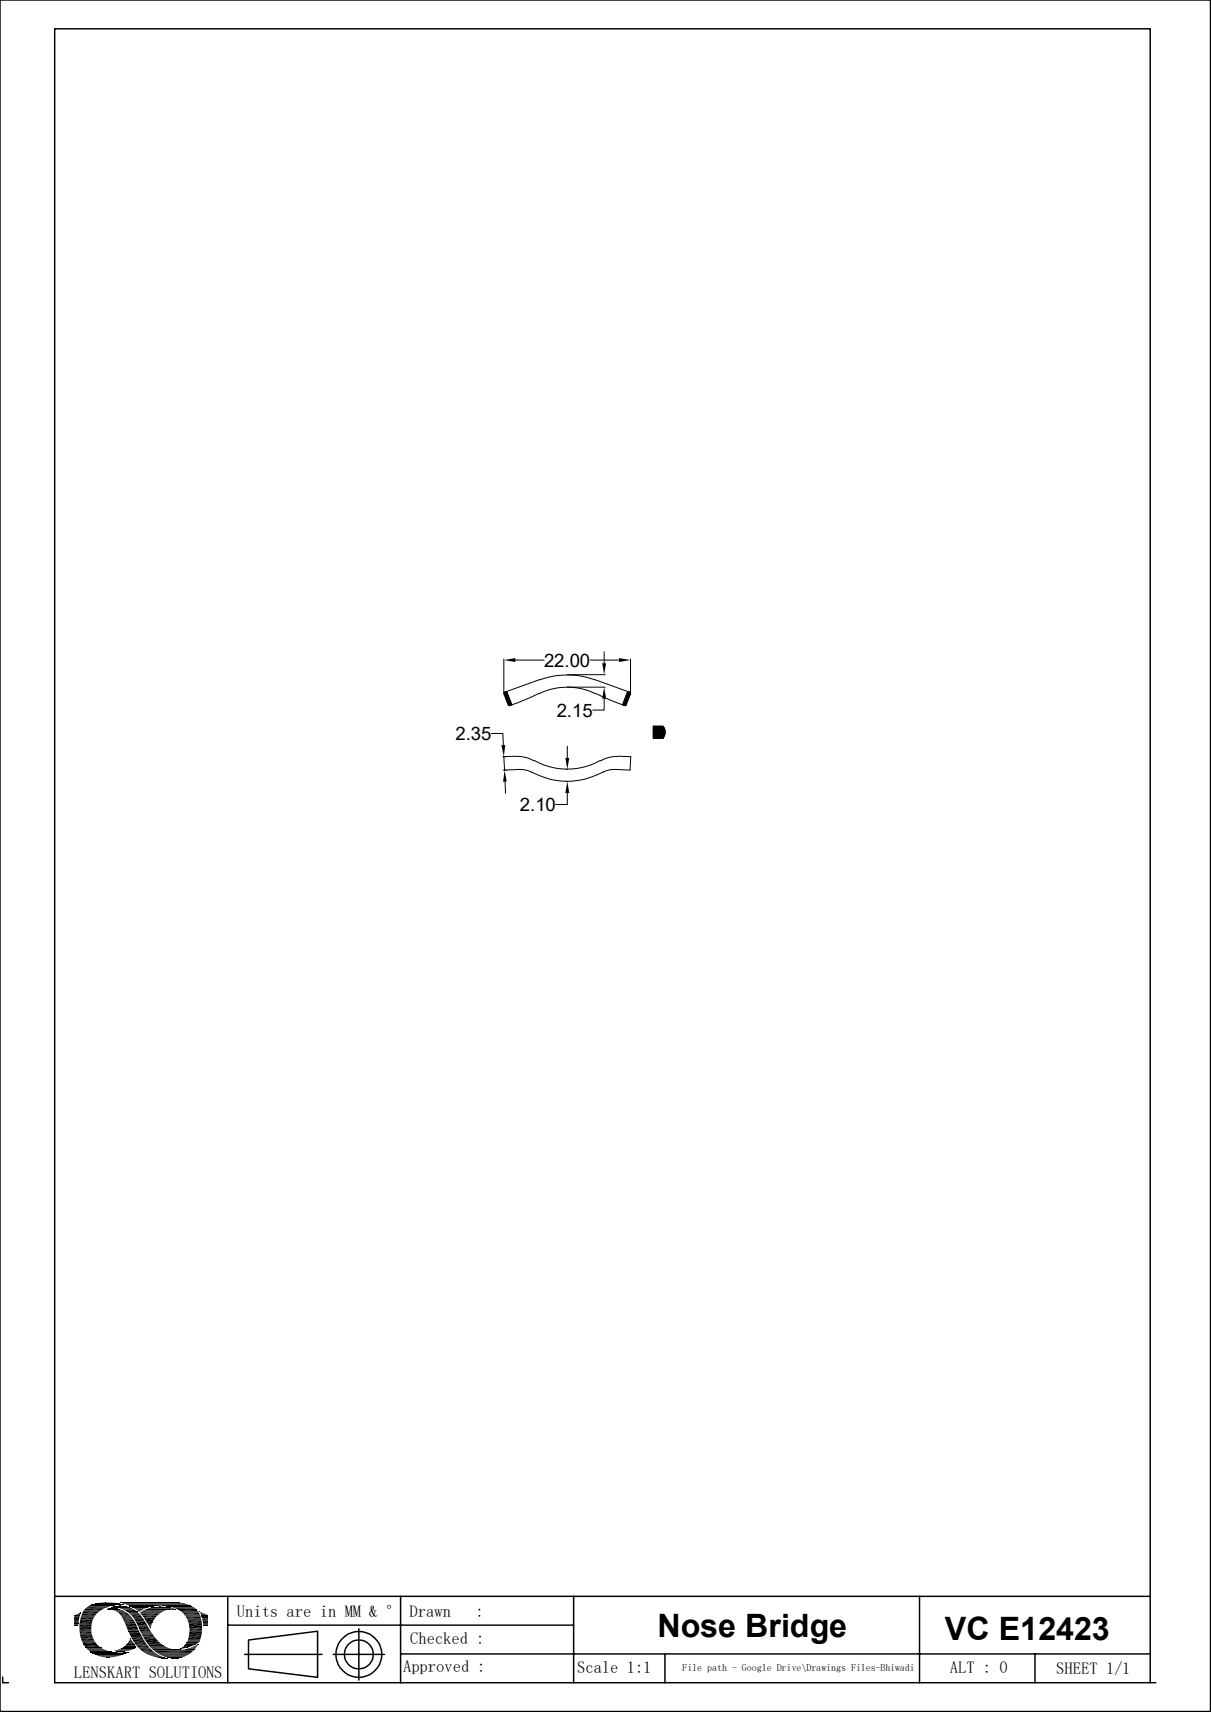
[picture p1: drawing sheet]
<svg xmlns="http://www.w3.org/2000/svg" width="210mm" height="297mm" viewBox="0 0 210 297" stroke-linecap="round" stroke-linejoin="round" font-family="sans-serif">
<g fill="none" stroke="#000" stroke-width=".17">
<path d="M87.4 114.3v5.9M87.7 120l-.3 .3M89.4 114.5h5M93.6 117.9a13.9 13.9 0 0 1 9.6 0M93.6 117.9l-6.1 2.2M98.4 117.1h6.5M98.4 119.2h6.5M102.4 114.5h5M103.1 117.9l6.1 2.2 .1 .2M104.8 113.1v2M109.1 120l.3 .3M109.3 114.3v5.9"/>
<path d="M85.2 127.3h2l.1 2M87.2 131.3h.5M87.3 133.6h.5M87.4 120.4l.7 1.9M87.4 120.4l.5-.4 .9 2.3M87.5 120.1l-.1 .2M87.6 135.6l.1 2M88 120.1l-.5 .5M88 120.3l-.5 .5M88.1 120.5l-.5 .4M88.1 120.6l-.4 .5M88.1 122.3l.2 .1"/>
<path d="M88.2 120.8l-.5 .4M88.3 120.9l-.5 .5M88.3 121.1l-.5 .5M88.4 121.3l-.5 .5M88.4 121.5l-.4 .4M88.5 121.6l-.4 .4M88.6 121.8l-.5 .4M88.6 121.9l-.4 .5M88.7 122.1l-.4 .4M88.8 122.3l-.2 .1M89.5 131.2l1.6 .2 1.5 .6M89.5 131.2l-2.1 .1 .1 2.3 2.8-.1"/>
<path d="M90.3 133.5l.9 .1 .9 .3M92.1 133.9a12.7 12.7 0 0 0 12.5 0M92.6 131.9a11.6 11.6 0 0 0 11.5 0M93.4 120.3l-2.5 1.2-2.6 .9M93.5 120.4a11.1 11.1 0 0 1 9.8 0M98.2 133.5h.1M98.2 135.6h.1M98.4 137.6v2h-2M98.4 129.5v2M103.3 120.3l2.5 1.2 2.6 .9M104.8 121.2v2h-2M106.5 133.5l-1 .1-.9 .3"/>
<path d="M107.3 131.2l-1.6 .2-1.5 .6M107.3 131.2l2.1 .1-.1 2.3-2.8-.1M108 122.3l.1 .1M108 122.1l.4 .4M108.1 121.9l.4 .5M108.2 121.8l.4 .4M108.2 121.6l.5 .4M108.3 121.5l.5 .4M108.3 121.3l.5 .5M108.4 121.1l.5 .5M108.5 120.9l.4 .5M108.5 120.8l.5 .4"/>
<path d="M108.6 122.3l-.2 .1M108.6 120.6l.5 .5M108.7 120.5l.4 .4M108.7 120.3l.5 .5M108.8 120.1l.5 .5M109.3 120.4l-.5-.4-.9 2.3M109.3 120.4l-.7 1.9M113.3 126h1.7a1.66 1.66 0 0 1 0 2.1h-1.7zM113.3 126h.1M113.5 126l-.2 .2M113.7 126l-.4 .4M113.8 126l-.5 .6"/>
<path d="M114 126l-.7 .7M114.2 126l-.9 .9M114.4 126l-1.1 1.1M114.6 126l-1.3 1.3M114.7 126l-1.4 1.4M114.9 126l-1.6 1.6M115 126l-1.7 1.8M115.1 126.2l-1.8 1.8M115.1 127.9l-.2 .2M115.2 126.2l-1.9 1.9M115.2 126.4l-1.7 1.7M115.3 126.5l-1.6 1.6"/>
<path d="M115.3 127.6l-.5 .5M115.3 126.6l-1.4 1.5M115.4 126.8l-1.4 1.3M115.4 126.9l-1.2 1.2M115.4 127.1l-1 1M115.4 127.3l-.8 .8M14.3 279.9h2.5M14.5 279.4h3M14.9 279h3.4M15.2 278.7h3.9M15.4 278.6h4.1M15.5 278.5h4.2"/>
<path d="M15.9 278.4h5.5M15.9 278.4h5.4M16 278.3h5.2M16.2 278.3h4.8M16.4 278.2h4.3M16.6 278.2h3.9M17 278.1h3.1M17.1 278.1h2.9M18.5 279.2h2.2M18.7 279.2h2.1M19.3 278.8h3.1M19.3 278.8h3"/>
<path d="M19.3 278.8h3.2M19.4 278.7h2.7M19.7 278.7h2.2M20.1 278.5h-4.5M20.1 278.9h2.7M20.8 279h2M20.8 279.1h2.4M20.9 278h9.8M20.9 278h10.3M20.9 278.1h10.6M21.1 278.1h10.9M21.1 278.4h-5.4"/>
<path d="M21.4 278.2h10.8M21.5 278.3h10.9M21.8 278.3h10.7M21.8 278.4h10.9M22 278.4h10.9M22.1 278.5h11M22.4 278.6h10.7M22.4 278.6h5M22.5 278.6h4.4M22.5 278.7h4.2M22.8 278.8h3.2M23 278.9h2.6"/>
<path d="M23.2 279h2.2M24.3 279.8h3.7M24.3 279.8h3.6M24.3 279.9h3.5M24.4 279.7h3.8M24.6 279.6h3.6M24.6 279.5h4M24.8 279.4h3.9M24.9 279.3h4.2M25.2 279.2h4.2M25.5 279.1h4.8M25.7 278.8l-2.8 .1"/>
<path d="M25.7 279h4.4M25.8 279h4.2M26.1 278.9h3.6M26.3 278.9h3.2M26.6 278.8h2.6M26.8 278.8h2.2M28.2 278.6h5M28.9 278.6h4.3M28.9 278.7h4.5M29.6 278.8h4M29.9 278.9h3.8M30.2 279h3.7"/>
<path d="M30.4 279.2h-5.1M30.6 279.1h3.4M30.7 279.2h3.4M31.4 279.7h3.1M31.6 279.8h2.9M13.8 282.3h2M13.8 282.8h2M13.8 283h2M13.8 283.1h2M13.8 283.5h2.1M13.9 281h2.2M14 280.5h2.4"/>
<path d="M14 284.2h2.2M14.2 284.7h2.2M14.5 285.3h2.3M14.9 285.8h2.6M14.9 285.9h2.7M14.9 285.9h2.8M15 286h2.8M15.1 286.1h3M15.2 286.3h3.3M15.4 286.4h3.1M15.5 286.4h3.5M15.6 286.6h3.8"/>
<path d="M15.7 286.6h3.7M15.7 286.6h4.2M15.8 286.7h4.4M15.8 286.7h5.3M15.9 286.8h6.2M16.1 286.9h5.8M16.1 286.9h5.7M16.2 287h5.5M16.4 287h5.1M16.5 287.1h4.8M16.6 287.1h4.5M16.9 287.3h4"/>
<path d="M17.2 287.3h3.2M17.4 287.4h2.9M19.8 286.4h2.7M19.8 286.4h2.4M20 286.3h2.6M20.2 286.2h2.7M20.6 286.2h2.5M20.7 286.1h2.6M21 286h2.4M21 285.9h2.6M21.4 285.7h2.2M21.5 285.7h2.1"/>
<path d="M21.5 285.6h2.1M23.6 285.8h-2.3M24.6 280.2h2.7M24.9 280.6h2.1M25 286.8h2.1M25.6 287.1h2M25.6 285.2h2.4M25.9 285.5h2.5M25.9 285.6h2.7M26 285.7h2.8M26.1 285.8h3M26.2 285.9h3.1"/>
<path d="M26.3 286h3.3M26.4 286.1h3.4M26.4 286.1h3.7M26.5 286.2h4.1M26.5 286.2h4.7M26.6 286.3h7.1M26.6 286.3h7M27.1 286.7h6.1M27.3 286.9h5.7M27.5 286.9h5.4M27.5 287h5.4M27.7 287.1h5"/>
<path d="M28 287.2h4.4M28.3 287.3h3.9M28.5 287.5h3.5M29 287.5h2.6M29.1 287.6h2.5M31.2 286.2h2.5M31.9 280.1h2.7M32 280.2h2.7M32 280.3h2.7M32.1 280.4h2.7M32.2 280.4h2.6M32.2 280.5h2.6"/>
<path d="M32.4 280.9h2.5M32.4 284.8h2.2M32.4 284.9h2.2M32.4 284.9h2.1M32.4 285h2.1M32.5 284.7h2.2M32.6 284.6h2.1M32.6 284.7h2.1M32.6 284.5h2.1M32.7 281.5h2.3M32.7 283.9h2.2M32.9 282.5h2.2"/>
</g>
<g fill="#000">
<path d="M87.4 114.5l2-.3v.7zM104.4 115.1h.7l-.3 2zM107.4 114.2l1.9 .3-1.9 .4zM87 129.3l.6-.1-.2 2.1zM87.5 133.6l.4 2h-.7zM98 131.5h.7l-.3 2zM98.4 135.6l.3 2h-.7zM104.8 119.2l.3 2h-.7zM13.4 280l.4-.1 .1 .1zM13.8 279.9h.2l-.1 .1zM13.8 279.9h.2zM17.8 278h1.6z"/>
<path d="M18.2 278h1.2zM18.6 279.1h2zM18.7 279.1h1.9zM18.8 279.1h1.7zM18.8 279.1h1.6zM18.9 279.1h1.5zM19 279.1h1zM18.9 279.1h1.2zM19 279.1h1.1zM19.1 279.1h.9zM19.1 279.2l1.9 .1zM19.1 279.1h.8z"/>
<path d="M19.3 279.1h.6zM19.5 279.3l1.8 .1zM19.3 279.1h.5zM19.6 279l.2 .1zM19.6 279h.1zM19.7 279.4h1.6zM19.9 279.4l1.7 .2h-1.4zM19.9 279.4h1.4l.3 .2zM20 278.7h1.8zM20 278.7h1.7zM20.1 278.6l1.6 .1zM20.2 279.6l1.7 .1h-1.5z"/>
<path d="M20.2 279.6h1.4l.3 .1zM20.1 278.6h1.4zM20.4 278.6h1.1zM20.4 279.7l1.6 .1zM20.5 279.8l1.8 .2h-1.5zM20.5 279.8h1.5l.3 .2zM20.7 278.6h.3zM20.4 278.6h.8zM20.7 278.6h.5zM21.1 278.4h.3zM21.3 279.2h1.9zM22 279.5l1.8 .1z"/>
<path d="M22.1 279.6h1.7zM22.1 279.6l1.8 .1zM22.2 279.7l1.9 .2h-1.7zM22.2 279.7h1.7l.2 .2zM22.4 279.9l1.9 .2h-1.7zM22.4 279.9h1.7l.2 .2zM23.2 279h1.9zM23.3 279l1.8 .1zM23.4 279.1h1.6zM23.4 279.1h1.7zM23.5 279.1h1.4zM23.5 279.1h1.5z"/>
<path d="M23.5 279.1l1.3 .1zM23.6 279.2l.9 .2h-.7zM23.6 279.2h1.2l-.3 .2zM23.8 279.4h.6zM23.8 279.4h.7zM23.9 279.4l.4 .2zM23.9 279.4h.5l-.1 .2zM24.1 279.6l.1 .1zM24.1 279.6h.2zM27.1 278.8h1.9zM27.1 278.8h1.8zM27.7 278.8h1.2z"/>
<path d="M27.7 278.8h.7zM29.9 279.2h.5zM30 279.2h.4zM30.3 279.2h.1zM30.4 278h.2zM34.7 279.7h.1zM34.7 279.7l.4 .1h-.4zM34.7 279.7l.4 .1zM34.7 279.8l.8 .2h-.7zM34.7 279.8l.8 .2zM34.8 280l1.1 .1h-1.1zM34.8 280h.7l.4 .1z"/>
<path d="M12.9 280.2h.9zM12.9 280.2l.9 .1zM12.9 280.3l.9 .1h-.9zM12.9 280.3h.9v.1zM12.9 280.4l.8 .4h-.8zM12.9 280.4h.9l-.1 .4zM12.9 280.8h.8zM12.9 280.8l.7 .5h-.7zM12.9 280.8h.8l-.1 .5zM12.9 281.3l.7 .4h-.7zM12.9 281.3h.7v.4zM12.9 281.7h.7z"/>
<path d="M12.9 281.7l.7 .2h-.7zM12.9 281.7h.7v.2zM12.9 281.9h.7zM12.9 281.9h.6zM12.9 281.9l.6 .1zM13 280.2h.9zM13.2 280.1l.7 .1zM13.2 280.1h.7zM13.4 280h.5zM13.8 282.3l2 .4h-2zM13.8 282.3h2v.4zM17.8 287.4l1.8 .1z"/>
<path d="M17.8 287.4h1.9zM17.9 287.5h1.1zM17.9 287.5h1.7zM18.4 287.5h.6zM18.6 287.5h.4zM19.9 286.4l1.9 .1zM19.9 286.4h2zM20.1 286.5h1.4zM20.1 286.5h1.7zM20.2 286.5h1.1zM20.2 286.5h1.3zM20.5 286.5h.7z"/>
<path d="M20.5 286.5h.8zM20.8 280l1.7 .2h-1.5zM20.8 280h1.5l.2 .2zM20.8 286.5h.3zM20.8 286.5h.4zM20.9 286.5h.2zM21 280.2l1.7 .3h-1.6zM21 280.2h1.5l.2 .3zM21.1 280.5h1.7zM21.2 280.5l1.7 .2h-1.7zM21.2 280.5h1.6l.1 .2zM21.2 280.7l1.8 .1h-1.7z"/>
<path d="M21.2 280.7h1.7l.1 .1zM21.3 280.8l1.8 .2h-1.7zM21.3 280.8h1.7l.1 .2zM21.4 281l1.8 .1zM21.4 281.1l1.9 .2h-1.8zM21.4 281.1h1.8l.1 .2zM21.1 286.7h1zM21.4 286.7h.8zM21.5 286.7h.7zM21.5 281.3l1.9 .1zM21.6 281.4l1.9 .3h-1.8zM21.6 281.4h1.8l.1 .3z"/>
<path d="M21.6 285.6l2 .1zM21.6 285.6h1.9zM21.7 281.7l2 .5h-1.8zM21.7 281.7h1.8l.2 .5zM21.7 285.5l1.8 .1zM21.7 286.7h.5zM21.7 285.5h1.8zM21.8 285.5h1.7zM21.8 286.7h.4zM21.9 286.7h.3zM21.9 282.2l2.1 .5h-1.9zM21.9 282.2h1.8l.3 .5z"/>
<path d="M21.9 285.3h1.4zM21.9 285.3l1.6 .2h-1.7zM21.9 285.3h1.4l.2 .2zM22.1 286.6h.2zM22.1 282.7l1.9 .1zM22.1 286.6h.3zM22.2 282.8l1.9 .1zM22.2 282.9l1.9 .1zM22.2 284.9l.9 .1zM22.2 285l1.1 .3h-1.4zM22.2 285h.9l.2 .3zM22.3 283h1.8z"/>
<path d="M22.3 283l1.9 .2h-1.8zM22.3 283h1.8l.1 .2zM22.4 283.2l2.3 .9h-1.9zM22.4 283.2h1.8l.5 .9zM22.4 284.7l.7 .2h-.9zM22.4 284.7h.5l.2 .2zM22.5 284.6l.4 .1h-.5zM22.5 284.6h.3l.1 .1zM22.6 284.4h.1zM22.6 284.4l.2 .2h-.3zM22.6 284.4l.2 .2zM22.6 280.1l1.9 .2h-1.6z"/>
<path d="M22.6 280.1h1.7l.2 .2zM22.9 280.3l1.8 .4h-1.5zM22.9 280.3h1.6l.2 .4zM23.2 280.7l1.6 .1zM23.2 280.8l1.9 .4h-1.6zM23.2 280.8h1.6l.3 .4zM23.5 281.2l1.6 .1zM23.5 281.3l2 .7h-1.6zM23.5 281.3h1.6l.4 .7zM23.9 282l1.7 .2h-1.6zM23.9 282h1.6l.1 .2zM24 282.2l1.9 .5h-1.7z"/>
<path d="M24 282.2h1.6l.3 .5zM24.2 282.7l1.9 .3h-1.8zM24.2 282.7h1.7l.2 .3zM24.3 283l1.9 .1zM24.4 283.1l1.8 .1zM24.4 283.2l1.9 .1zM24.5 283.3h1.8zM24.5 283.3l1.9 .1zM24.6 283.4l1.9 .1h-1.9zM24.6 283.4h1.8l.1 .1zM24.6 283.5l1.9 .1zM24.9 280.6l2 .1z"/>
<path d="M25 280.7l1.6 .4h-1.4zM25 280.7h1.9l-.3 .4zM25.1 284.4l2.5 .5h-2.2zM25.1 284.4h2l.5 .5zM25.2 281.1l1.2 .4h-.9zM25.2 281.1h1.4l-.2 .4zM25.3 286.9l2 .1h-1.7zM25.3 286.9h1.8l.2 .1zM25.5 281.5h.9zM25.5 281.5l.7 .4h-.5zM25.5 281.5h.9l-.2 .4zM25.7 281.9l.5 .2h-.4z"/>
<path d="M25.7 281.9h.5v.2zM25.8 282.1l.4 .1h-.3zM25.8 282.1h.4v.1zM25.9 282.2l.3 .3zM25.9 282.2h.3v.3zM26.1 282.5l.1 .1zM26.1 287.2l1.7 .1zM26.3 287.3l1.9 .2h-1.2zM26.3 287.3h1.5l.4 .2zM27 287.5h1.3zM27.1 287.5l1.4 .1zM27.6 287.6h1z"/>
<path d="M27.6 287.6l1.1 .1zM27.8 287.7h1.1zM28 287.7h.9zM28.1 287.7h.9zM28.5 287.7h.5zM28.7 287.7h.3zM28.8 287.7h.2zM29.1 287.5l2 .2h-1.4zM29.7 287.7h1.3zM29.7 287.7h1.4zM30 287.7h.8zM30 287.7h1z"/>
<path d="M30.1 287.7h.4zM30.1 287.7h.7zM30.2 287.7h.3zM31.3 286h.2zM31.3 286h.3zM31.3 286h.4zM31.4 286h.5zM31.4 286l.2-.2 .3 .2zM31.6 285.8h.8l-.5 .2zM31.6 285.8h.9zM31.6 285.8h1zM31.6 285.8h.8z"/>
<path d="M31.7 285.8h.9zM31.7 285.8h1zM31.9 286.2h1.8zM32 285.5l.7 .3h-1zM32 285.5h1.3l-.6 .3zM32 285.5h1.3zM32 285.5h1.4zM32.1 286.1h1.7zM32.2 286.1h1.6zM32.2 285.2h1.8zM32.2 285.2l1.2 .3h-1.4zM32.2 285.2h1.8l-.6 .3z"/>
<path d="M32.3 285l1.9 .1zM32.3 285h2zM32.3 285.1l1.7 .1h-1.8zM32.3 285.1h1.9l-.2 .1zM32.3 286.1h1.5zM32.4 285h2zM32.4 284.9l2 .1h-2zM32.6 286h1.3zM32.7 281.6l2.3 .5h-2.2zM32.7 281.6h2.3v.5zM32.7 284l2 .5h-2.1zM32.7 284h2.1l-.1 .5z"/>
<path d="M32.8 286h1.1zM32.9 283l2.1 .5h-2.2zM32.9 283h2.1v.5zM32.9 285.9h1.1zM33.1 285.8h.9zM33.3 285.8h.7zM33.4 285.7h.7zM33.4 285.7l.2-.1 .5 .1zM33.6 285.6h.5v.1zM33.6 285.6l.4-.1 .1 .1zM34 285.5h.2l-.1 .1zM34 285.5l.2-.1v.1z"/>
<path d="M34.2 285.4h.1l-.1 .1zM34.2 285.4l.1-.1zM34.8 280.1l1.2 .1zM34.9 280.2h1.1zM34.9 280.2h1.2zM34.9 280.2l1.2 .1zM34.9 280.3l1.2 .1h-1.1zM34.9 280.3h1.2v.1zM35 280.4h1.1zM35 280.4l1.1 .2h-1zM35 280.4h1.1v.2zM35.1 280.6h1z"/>
<path d="M35.1 280.6l1 .1zM35.1 280.7l1 .1zM35.1 280.8l1 .3h-1zM35.1 280.8h1v.3zM35.1 281.1h1zM35.1 281.1l1 .5h-.9zM35.1 281.1h1v.5zM35.2 281.6l.9 .2h-.9zM35.2 281.6h.9v.2zM35.2 281.8l.9 .2h-.8zM35.2 281.8h.9v.2zM35.3 282h.8z"/>
<path d="M35.4 282h.7zM35.5 282l.6 .1zM35.9 282.1h.2z"/>
</g>
<g fill="none" stroke="#000" stroke-width=".25">
<path d="M0 0h209.9v296.9h-209.9zM9.5 276.9h190M14.3 279.7h2.8M39.5 276.9v15M69.5 276.9v15M99.5 276.9v15M159.5 276.9v15M.5 291v.9h1M13.8 283.3h2.1M14.5 285.5h2.6M24.2 286.1h2.1M24.4 280.1h3.2"/>
<path d="M24.6 283.8h2.1M24.8 284h2.1M25.7 285.4h2.7M32.5 281.1h2.4M32.6 281.3h2.4M32.9 282.7h2.2M39.5 281.9h60M42.4 287h13.4M43.1 284.5l12-1.5v8l-12-1.5zM57.8 287h8.9M62.2 282.6v8.9M69.5 286.9h130"/>
<path d="M115.3 287v5M179.5 286.9v5M199.5 291.9v-286.9h-190v286.9h190.9"/>
<circle cx="62.2" cy="287" r="2.51"/>
<circle cx="62.2" cy="287" r="4"/>
</g>
<g fill="none" stroke="#000" stroke-width=".21">
<path d="M14.4 279.5h3M15 278.8h3.9M31.7 279.9h2.9M13.8 281.5h2.2M13.8 281.7h2.1M14.1 280.4h2.4M14.2 284.9h2.4M14.7 285.7h2.7M23.5 285.4h2.1M24 285.9h2M24.4 286.4h2.1M24.7 286.6h2.1"/>
<path d="M24.9 284.2h2.2M32.9 282.9h2.1"/>
</g>
<path d="M14.6 279.2h3.5M30.9 279.4h3.4M13.9 284h2.2M14.1 280.1h2.7M14.4 285.2h2.4M22.8 284.2h2M25.4 285h2.5M32.8 283.7h2.2" fill="none" stroke="#000" stroke-width=".34"/>
<path d="M21.4 279.4h2.3M13.9 283.7h2.1M22.9 284.5h2.2M23.1 284.8h2.1M23.3 285.1h2.1M23.7 285.6h2.2M24.7 280.4h2.6M26.7 286.5h6.8M32.3 280.6h2.5" fill="none" stroke="#000" stroke-width=".3"/>
<path d="M13.8 281.2h2.3M13.9 280.8h2.4M14.1 284.5h2.2" fill="none" stroke="#000" stroke-width=".38"/>
<path d="M13.8 282h2.1M32.8 282.3h2.3" fill="none" stroke="#000" stroke-width=".42"/>
<g font-size="5.6">
<text x="114" y="283.9">Nose Bridge</text>
<text x="163.9" y="284.5">VC E12423</text>
</g>
<g font-size="3.2">
<text x="94.4" y="115.7">22.00</text>
<text x="96.6" y="124.3">2.15</text>
<text x="79" y="128.4">2.35</text>
<text x="90.2" y="140.7">2.10</text>
</g>
<g font-size="2.9">
<text x="41.1" y="280.6">Units are in MM &amp; °</text>
<text x="71" y="280.6">Drawn</text>
<text x="82.5" y="280.6">:</text>
<text x="71.1" y="285.2">Checked :</text>
<text x="12.8" y="291.1">LENSKART SOLUTIONS</text>
<text x="69.9" y="290.1">Approved :</text>
<text x="100.1" y="290.3">Scale 1:1</text>
<text x="164.7" y="290.3">ALT : 0</text>
<text x="183.2" y="290.4">SHEET 1/1</text>
</g>
<text font-size="1.7" x="118.3" y="289.9">File path - Google Drive\Drawings Files-Bhiwadi</text>
</svg>
